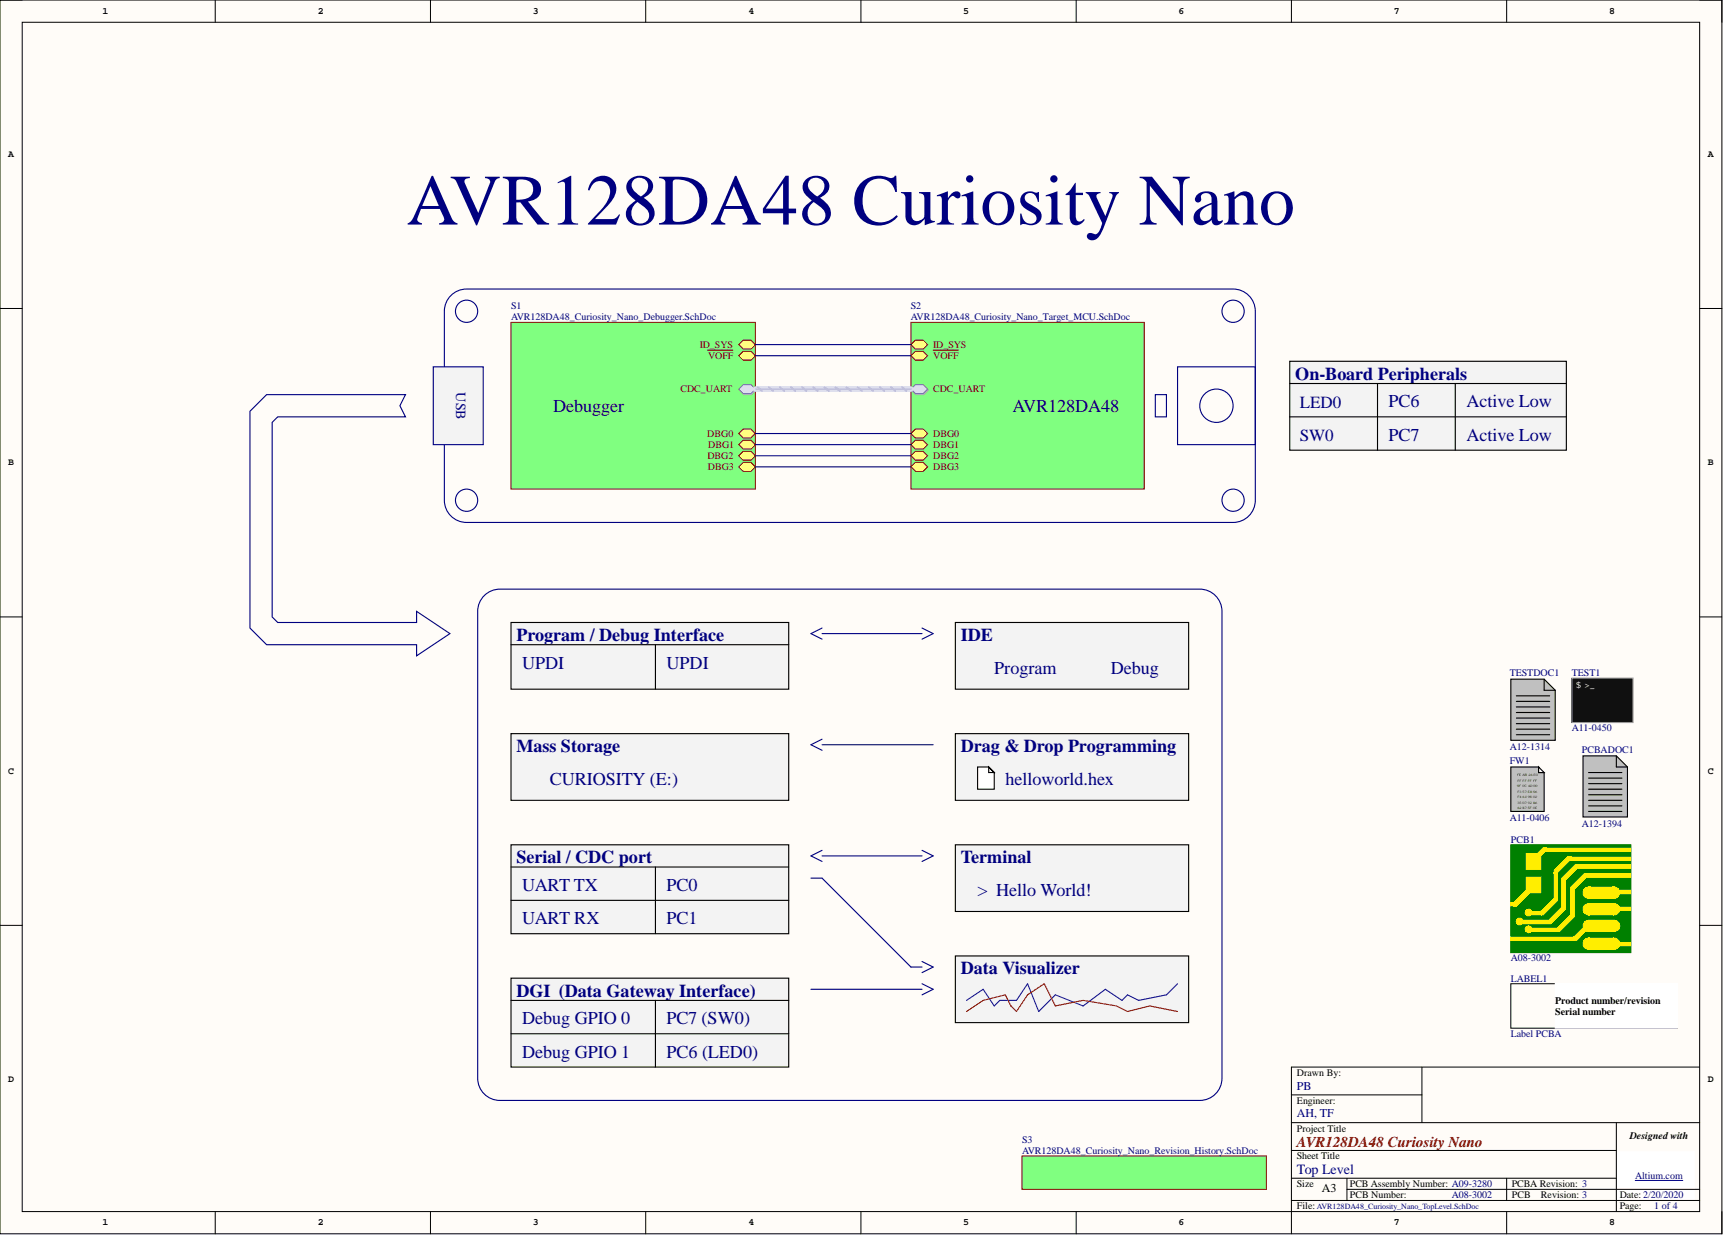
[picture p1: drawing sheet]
<svg xmlns="http://www.w3.org/2000/svg" width="393mm" height="282mm" viewBox="0 0 393 282" stroke-linecap="round" stroke-linejoin="round" font-family="sans-serif">
<path d="M0 0h393.1v281.6h-393.1z" fill-rule="evenodd" fill="#fffcf8"/>
<path d="M0 0h393.1v281.6h-393.1z" fill="none" stroke="#000" stroke-width=".23"/>
<path d="M5.1 5.1h382.9v271.4h-382.9z" fill-rule="evenodd" fill="#fffcf8"/>
<g fill="none" stroke="#000" stroke-width=".23">
<path d="M0 0h5.1M5.1 5.1h382.9v271.4h-382.9zM49.1 0v5.1M98.3 0v5.1M147.4 0v5.1M196.5 0v5.1M245.7 0v5.1M294.8 0v5.1M344 0v5.1M388 0h5.1v5.1M0 70.4h5.1M388 70.4h5.1"/>
<path d="M0 140.8h5.1M388 140.8h5.1M0 211.2h5.1M388 211.2h5.1M49.1 276.5v5.1M98.3 276.5v5.1M147.4 276.5v5.1M196.5 276.5v5.1M245.7 276.5v5.1M294.8 276.5v5.1M344 276.5v5.1M393.1 276.5v5.1"/>
</g>
<path d="M369 262.8h17.8v11.2h-17.8z" fill-rule="evenodd" fill="#fff"/>
<path d="M369 262.8h17.8v11.2h-17.8z" fill="none" stroke="#fff" stroke-width=".23"/>
<path d="M344.9 224.5h38v10.2h-38zM294.8 249.9h29.8M294.8 256.2h93.2M324.6 243.5v12.7M369 256.2v20.3M388 243.5h-93.2v33M294.8 262.6h74.2M294.8 274h93.2M294.8 268.9h74.2M307.5 268.9v5.1M307.5 271.5h80.5M344 268.9v5.1" fill="none" stroke="#000" stroke-width=".23"/>
<path d="M373.3 269.4h10.9" fill="none" stroke="#000080" stroke-width=".23"/>
<path d="M355.1 224.5h27.8v10.2h-27.8z" fill-rule="evenodd" fill="#fff"/>
<path d="M355.1 224.5h27.8v10.2h-27.8z" fill="none" stroke="#fff" stroke-width=".23"/>
<path d="M344.9 192.8h27.4v24.6h-27.4z" fill-rule="evenodd" fill="#008000"/>
<path d="M344.9 192.8h27.4v24.6h-27.4z" fill="none" stroke="#008000" stroke-width=".25"/>
<circle cx="349" cy="212.1" r=".76" fill="#fe0"/>
<circle cx="349" cy="212.1" r=".76" fill="none" stroke="#fe0" stroke-width=".25"/>
<path d="M358.6 203h.8v6h-.8z" fill-rule="evenodd" fill="#fe0"/>
<path d="M358.6 203h.8v6h-.8z" fill="none" stroke="#fe0" stroke-width=".25"/>
<path d="M349.5 211.8h6.1v.8h-6.1z" fill-rule="evenodd" fill="#fe0"/>
<path d="M349.5 211.8h6.1v.8h-6.1z" fill="none" stroke="#fe0" stroke-width=".25"/>
<path d="M358.6 208.8h.8v.5l-3.3 3.3h-.5v-.8z" fill-rule="evenodd" fill="#fe0"/>
<path d="M358.6 208.8h.8v.5l-3.3 3.3h-.5v-.8z" fill="none" stroke="#fe0" stroke-width=".25"/>
<path d="M366.2 203.2h6.1v.8h-6.1z" fill-rule="evenodd" fill="#fe0"/>
<path d="M366.2 203.2h6.1v.8h-6.1z" fill="none" stroke="#fe0" stroke-width=".25"/>
<circle cx="346.9" cy="210.3" r=".76" fill="#fe0"/>
<circle cx="346.9" cy="210.3" r=".76" fill="none" stroke="#fe0" stroke-width=".25"/>
<path d="M356.6 207h.7v.5l-3.3 3.3h-.5v-.7z" fill-rule="evenodd" fill="#fe0"/>
<path d="M356.6 207h.7v.5l-3.3 3.3h-.5v-.7z" fill="none" stroke="#fe0" stroke-width=".25"/>
<path d="M356.6 200.7h.7v6.6h-.7z" fill-rule="evenodd" fill="#fe0"/>
<path d="M356.6 200.7h.7v6.6h-.7z" fill="none" stroke="#fe0" stroke-width=".25"/>
<path d="M344.9 206h1.3v.8h-1.3z" fill-rule="evenodd" fill="#fe0"/>
<path d="M344.9 206h1.3v.8h-1.3z" fill="none" stroke="#fe0" stroke-width=".25"/>
<circle cx="349" cy="208.3" r=".76" fill="#fe0"/>
<circle cx="349" cy="208.3" r=".76" fill="none" stroke="#fe0" stroke-width=".25"/>
<path d="M354.8 205h.8v.5l-3.3 3.3h-.5v-.8z" fill-rule="evenodd" fill="#fe0"/>
<path d="M354.8 205h.8v.5l-3.3 3.3h-.5v-.8z" fill="none" stroke="#fe0" stroke-width=".25"/>
<path d="M354.8 199.2h.8v6h-.8z" fill-rule="evenodd" fill="#fe0"/>
<path d="M354.8 199.2h.8v6h-.8z" fill="none" stroke="#fe0" stroke-width=".25"/>
<path d="M361.6 199.4h.8v.5l-3.3 3.3h-.5v-.8z" fill-rule="evenodd" fill="#fe0"/>
<path d="M361.6 199.4h.8v.5l-3.3 3.3h-.5v-.8z" fill="none" stroke="#fe0" stroke-width=".25"/>
<path d="M359.6 197.4h.8v.5l-3.3 3.3h-.5v-.8z" fill-rule="evenodd" fill="#fe0"/>
<path d="M359.6 197.4h.8v.5l-3.3 3.3h-.5v-.8z" fill="none" stroke="#fe0" stroke-width=".25"/>
<path d="M357.8 195.6h.8v.5l-3.3 3.3h-.5v-.8z" fill-rule="evenodd" fill="#fe0"/>
<path d="M357.8 195.6h.8v.5l-3.3 3.3h-.5v-.8z" fill="none" stroke="#fe0" stroke-width=".25"/>
<path d="M361.9 199.4h10.4v.8h-10.4z" fill-rule="evenodd" fill="#fe0"/>
<path d="M361.9 199.4h10.4v.8h-10.4z" fill="none" stroke="#fe0" stroke-width=".25"/>
<path d="M359.9 197.4h12.4v.7h-12.4z" fill-rule="evenodd" fill="#fe0"/>
<path d="M359.9 197.4h12.4v.7h-12.4z" fill="none" stroke="#fe0" stroke-width=".25"/>
<path d="M357.8 195.6h14.5v.8h-14.5z" fill-rule="evenodd" fill="#fe0"/>
<path d="M357.8 195.6h14.5v.8h-14.5z" fill="none" stroke="#fe0" stroke-width=".25"/>
<circle cx="368.5" cy="203.7" r="1.27" fill="#fe0"/>
<circle cx="368.5" cy="203.7" r="1.27" fill="none" stroke="#fe0" stroke-width=".25"/>
<path d="M362.7 202.4h5.8v2.6h-5.8z" fill-rule="evenodd" fill="#fe0"/>
<path d="M362.7 202.4h5.8v2.6h-5.8z" fill="none" stroke="#fe0" stroke-width=".25"/>
<circle cx="362.7" cy="203.7" r="1.27" fill="#fe0"/>
<circle cx="362.7" cy="203.7" r="1.27" fill="none" stroke="#fe0" stroke-width=".25"/>
<circle cx="368.5" cy="207.5" r="1.27" fill="#fe0"/>
<circle cx="368.5" cy="207.5" r="1.27" fill="none" stroke="#fe0" stroke-width=".25"/>
<path d="M362.7 206.3h5.8v2.5h-5.8z" fill-rule="evenodd" fill="#fe0"/>
<path d="M362.7 206.3h5.8v2.5h-5.8z" fill="none" stroke="#fe0" stroke-width=".25"/>
<circle cx="362.7" cy="207.5" r="1.27" fill="#fe0"/>
<circle cx="362.7" cy="207.5" r="1.27" fill="none" stroke="#fe0" stroke-width=".25"/>
<circle cx="362.7" cy="211.3" r="1.27" fill="#fe0"/>
<circle cx="362.7" cy="211.3" r="1.27" fill="none" stroke="#fe0" stroke-width=".25"/>
<path d="M362.7 210.1h5.8v2.5h-5.8z" fill-rule="evenodd" fill="#fe0"/>
<path d="M362.7 210.1h5.8v2.5h-5.8z" fill="none" stroke="#fe0" stroke-width=".25"/>
<circle cx="368.5" cy="211.3" r="1.27" fill="#fe0"/>
<circle cx="368.5" cy="211.3" r="1.27" fill="none" stroke="#fe0" stroke-width=".25"/>
<path d="M366.2 207h6.1v.8h-6.1z" fill-rule="evenodd" fill="#fe0"/>
<path d="M366.2 207h6.1v.8h-6.1z" fill="none" stroke="#fe0" stroke-width=".25"/>
<path d="M347.7 210.1h6.1v.7h-6.1z" fill-rule="evenodd" fill="#fe0"/>
<path d="M347.7 210.1h6.1v.7h-6.1z" fill="none" stroke="#fe0" stroke-width=".25"/>
<path d="M344.9 213.9h14.5v.7h-14.5z" fill-rule="evenodd" fill="#fe0"/>
<path d="M344.9 213.9h14.5v.7h-14.5z" fill="none" stroke="#fe0" stroke-width=".25"/>
<path d="M362.4 210.8h.8v.5l-3.3 3.3h-.5v-.7z" fill-rule="evenodd" fill="#fe0"/>
<path d="M362.4 210.8h.8v.5l-3.3 3.3h-.5v-.7z" fill="none" stroke="#fe0" stroke-width=".25"/>
<path d="M362.7 214.1h5.8v2.6h-5.8z" fill-rule="evenodd" fill="#fe0"/>
<path d="M362.7 214.1h5.8v2.6h-5.8z" fill="none" stroke="#fe0" stroke-width=".25"/>
<circle cx="362.7" cy="215.4" r="1.27" fill="#fe0"/>
<circle cx="362.7" cy="215.4" r="1.27" fill="none" stroke="#fe0" stroke-width=".25"/>
<circle cx="368.5" cy="215.4" r="1.27" fill="#fe0"/>
<circle cx="368.5" cy="215.4" r="1.27" fill="none" stroke="#fe0" stroke-width=".25"/>
<path d="M366.5 215.1h5.8v.8h-5.8z" fill-rule="evenodd" fill="#fe0"/>
<path d="M366.5 215.1h5.8v.8h-5.8z" fill="none" stroke="#fe0" stroke-width=".25"/>
<path d="M348.5 194.8h3.3v3.6h-3.3z" fill-rule="evenodd" fill="#fe0"/>
<path d="M348.5 194.8h3.3v3.6h-3.3z" fill="none" stroke="#fe0" stroke-width=".25"/>
<path d="M348.5 200.2h3.3v3.5h-3.3z" fill-rule="evenodd" fill="#fe0"/>
<path d="M348.5 200.2h3.3v3.5h-3.3z" fill="none" stroke="#fe0" stroke-width=".25"/>
<path d="M352.3 193.6h.7v.5l-3.3 3.3h-.5v-.8z" fill-rule="evenodd" fill="#fe0"/>
<path d="M352.3 193.6h.7v.5l-3.3 3.3h-.5v-.8z" fill="none" stroke="#fe0" stroke-width=".25"/>
<path d="M352.3 193.6h20v.7h-20z" fill-rule="evenodd" fill="#fe0"/>
<path d="M352.3 193.6h20v.7h-20z" fill="none" stroke="#fe0" stroke-width=".25"/>
<path d="M348.7 203h.8v.5l-3.3 3.3h-.5v-.8z" fill-rule="evenodd" fill="#fe0"/>
<path d="M348.7 203h.8v.5l-3.3 3.3h-.5v-.8z" fill="none" stroke="#fe0" stroke-width=".25"/>
<path d="M348.7 208h3.3v.8h-3.3z" fill-rule="evenodd" fill="#fe0"/>
<path d="M348.7 208h3.3v.8h-3.3z" fill="none" stroke="#fe0" stroke-width=".25"/>
<path d="M361.4 172.5h7.6l2.5 2.6v11.4h-10.1z" fill-rule="evenodd" fill="#c0c0c0"/>
<path d="M361.4 172.5h7.6l2.5 2.6v11.4h-10.1zM362.7 176.3h7.6M362.7 178.9h7.6M362.7 177.6h7.6M369 172.5v2.6h2.5M362.7 180.1h7.6M362.7 181.4h7.6M362.7 182.7h7.6M362.7 183.9h7.6M362.7 185.2h7.6" fill="none" stroke="#000" stroke-width=".25"/>
<path d="M208 73.6h53.2v38h-53.2z" fill-rule="evenodd" fill="#80ff80"/>
<path d="M208 73.6h53.2v38h-53.2z" fill="none" stroke="#800000" stroke-width=".23"/>
<path d="M209 97.9h1.7l1.1 1-1.1 1.1h-1.7l-1-1.1z" fill-rule="evenodd" fill="#ffff80"/>
<path d="M209 97.9h1.7l1.1 1-1.1 1.1h-1.7l-1-1.1z" fill="none" stroke="#800000" stroke-width=".23"/>
<path d="M209.1 88h1.8l1 1.1-1 1h-1.8l-1-1z" fill-rule="evenodd" fill="#bac0ca"/>
<path d="M209.1 88h1.8l1 1.1-1 1h-1.8l-1-1z" fill="none" stroke="#a6acb6" stroke-width=".23"/>
<path d="M209 87.8h1.7l1.1 1-1.1 1h-1.7l-1-1z" fill-rule="evenodd" fill="#d5e4ff"/>
<path d="M209 87.8h1.7l1.1 1-1.1 1h-1.7l-1-1z" fill="none" stroke="#71809b" stroke-width=".23"/>
<path d="M209 100.5h1.7l1.1 1-1.1 1h-1.7l-1-1z" fill-rule="evenodd" fill="#ffff80"/>
<path d="M209 100.5h1.7l1.1 1-1.1 1h-1.7l-1-1z" fill="none" stroke="#800000" stroke-width=".23"/>
<path d="M209 105.5h1.7l1.1 1.1-1.1 1h-1.7l-1-1z" fill-rule="evenodd" fill="#ffff80"/>
<path d="M209 105.5h1.7l1.1 1.1-1.1 1h-1.7l-1-1z" fill="none" stroke="#800000" stroke-width=".23"/>
<path d="M209 103h1.7l1.1 1-1.1 1h-1.7l-1-1z" fill-rule="evenodd" fill="#ffff80"/>
<path d="M209 103h1.7l1.1 1-1.1 1h-1.7l-1-1z" fill="none" stroke="#800000" stroke-width=".23"/>
<path d="M209 80.2h1.7l1.1 1-1.1 1h-1.7l-1-1z" fill-rule="evenodd" fill="#ffff80"/>
<path d="M209 80.2h1.7l1.1 1-1.1 1h-1.7l-1-1z" fill="none" stroke="#800000" stroke-width=".23"/>
<path d="M213 79.9h5.8" fill="none" stroke="#800000" stroke-width=".25"/>
<path d="M209 77.6h1.7l1.1 1.1-1.1 1h-1.7l-1-1z" fill-rule="evenodd" fill="#ffff80"/>
<path d="M209 77.6h1.7l1.1 1.1-1.1 1h-1.7l-1-1z" fill="none" stroke="#800000" stroke-width=".23"/>
<path d="M116.7 73.6h55.8v38h-55.8z" fill-rule="evenodd" fill="#80ff80"/>
<path d="M116.7 73.6h55.8v38h-55.8z" fill="none" stroke="#800000" stroke-width=".23"/>
<path d="M169.8 88h1.8l1 1.1-1 1h-1.8l-1-1z" fill-rule="evenodd" fill="#bac0ca"/>
<path d="M169.8 88h1.8l1 1.1-1 1h-1.8l-1-1z" fill="none" stroke="#a6acb6" stroke-width=".23"/>
<path d="M169.7 87.8h1.7l1.1 1-1.1 1h-1.7l-1.1-1z" fill-rule="evenodd" fill="#d5e4ff"/>
<path d="M169.7 87.8h1.7l1.1 1-1.1 1h-1.7l-1.1-1z" fill="none" stroke="#71809b" stroke-width=".23"/>
<path d="M169.7 103h1.7l1.1 1-1.1 1h-1.7l-1.1-1z" fill-rule="evenodd" fill="#ffff80"/>
<path d="M169.7 103h1.7l1.1 1-1.1 1h-1.7l-1.1-1z" fill="none" stroke="#800000" stroke-width=".23"/>
<path d="M169.7 100.5h1.7l1.1 1-1.1 1h-1.7l-1.1-1z" fill-rule="evenodd" fill="#ffff80"/>
<path d="M169.7 100.5h1.7l1.1 1-1.1 1h-1.7l-1.1-1z" fill="none" stroke="#800000" stroke-width=".23"/>
<path d="M169.7 105.5h1.7l1.1 1.1-1.1 1h-1.7l-1.1-1z" fill-rule="evenodd" fill="#ffff80"/>
<path d="M169.7 105.5h1.7l1.1 1.1-1.1 1h-1.7l-1.1-1z" fill="none" stroke="#800000" stroke-width=".23"/>
<path d="M169.7 97.9h1.7l1.1 1-1.1 1.1h-1.7l-1.1-1.1z" fill-rule="evenodd" fill="#ffff80"/>
<path d="M169.7 97.9h1.7l1.1 1-1.1 1.1h-1.7l-1.1-1.1z" fill="none" stroke="#800000" stroke-width=".23"/>
<path d="M169.7 80.2h1.7l1.1 1-1.1 1h-1.7l-1.1-1z" fill-rule="evenodd" fill="#ffff80"/>
<path d="M169.7 80.2h1.7l1.1 1-1.1 1h-1.7l-1.1-1z" fill="none" stroke="#800000" stroke-width=".23"/>
<path d="M161.5 79.9h5.8" fill="none" stroke="#800000" stroke-width=".25"/>
<path d="M169.7 77.6h1.7l1.1 1.1-1.1 1h-1.7l-1.1-1z" fill-rule="evenodd" fill="#ffff80"/>
<path d="M169.7 77.6h1.7l1.1 1.1-1.1 1h-1.7l-1.1-1z" fill="none" stroke="#800000" stroke-width=".23"/>
<path d="M344.9 175.1h6.3v1.2h1.3v8.9h-7.6z" fill-rule="evenodd" fill="#c0c0c0"/>
<path d="M344.9 175.1h6.3v1.2h1.3v8.9h-7.6z" fill="none" stroke="#000" stroke-width=".25"/>
<path d="M351.2 175.1l1.3 1.2h-1.3z" fill="#fff"/>
<path d="M351.2 175.1l1.3 1.2h-1.3z" fill="none" stroke="#000" stroke-width=".25"/>
<path d="M358.9 154.8h13.9v10.1h-13.9z" fill-rule="evenodd" fill="#101010"/>
<path d="M358.9 154.8h13.9v10.1h-13.9z" fill="none" stroke="#a0a0a0" stroke-width=".25"/>
<path d="M172.5 98.9h35.5M172.5 101.5h35.5M172.5 104h35.5M172.5 106.6h35.5" fill="none" stroke="#000080" stroke-width=".25"/>
<path d="M172.5 88.8h35.5" fill="none" stroke="#cbdaff" stroke-width="1.3"/>
<g fill="none" stroke="#adbce7" stroke-width=".38">
<path d="M173 88.4l1 .8M175.5 88.4l1 .8M178 88.4l1 .8M180.6 88.4l1 .8M183.1 88.4l1 .8M185.6 88.4l1.1 .8M188.2 88.4l1 .8M190.7 88.4l1 .8M193.2 88.4l1.1 .8M195.8 88.4l1 .8M198.3 88.4l1 .8M200.9 88.4l1 .8"/>
<path d="M203.4 88.4l1 .8M205.9 88.4l1 .8"/>
</g>
<path d="M172.5 88.8h35.5" fill="none" stroke="#adbce7" stroke-width=".25"/>
<path d="M344.9 155h7.6l2.6 2.5v11.5h-10.2z" fill-rule="evenodd" fill="#c0c0c0"/>
<path d="M344.9 155h7.6l2.6 2.5v11.5h-10.2zM346.2 158.8h7.6M352.5 155v2.5h2.6M346.2 161.4h7.6M346.2 160.1h7.6M346.2 162.6h7.6M346.2 163.9h7.6M346.2 165.2h7.6M346.2 166.4h7.6M346.2 167.7h7.6" fill="none" stroke="#000" stroke-width=".25"/>
<path d="M233.3 263.8h55.8v7.7h-55.8z" fill-rule="evenodd" fill="#80ff80"/>
<path d="M233.3 263.8h55.8v7.7h-55.8z" fill="none" stroke="#800000" stroke-width=".23"/>
<g fill="none" stroke="#000080" stroke-width=".25">
<path d="M103.2 67.2a5.1 5.1 0 0 1 3.3-1.2h175a5.1 5.1 0 0 1 5.1 5v43.2a5.1 5.1 0 0 1-5.1 5h-175a5.1 5.1 0 0 1-5.1-5v-43.2a5.1 5.1 0 0 1 1.8-3.8zM172.5 78.7h35.5M172.5 81.2h35.5M110.9 135.7a5.1 5.1 0 0 1 3.2-1.2h159.8a5.1 5.1 0 0 1 5.1 5v106.6a5.1 5.1 0 0 1-5.1 5.1h-159.8a5.1 5.1 0 0 1-5-5.1v-106.6a5.1 5.1 0 0 1 1.8-3.8z"/>
<circle cx="281.5" cy="71" r="2.54"/>
<circle cx="281.5" cy="114.2" r="2.54"/>
</g>
<path d="M98.9 83.7h11.4v17.8h-11.4z" fill-rule="evenodd" fill="#f3f3f3"/>
<g fill="none" stroke="#000080" stroke-width=".25">
<path d="M98.9 83.7h11.4v17.8h-11.4z"/>
<circle cx="106.5" cy="71" r="2.54"/>
<circle cx="106.5" cy="114.2" r="2.54"/>
</g>
<path d="M218.1 218.2h53.3v15.2h-53.3z" fill-rule="evenodd" fill="#f3f3f3"/>
<path d="M218.1 218.2h53.3v15.2h-53.3z" fill="none" stroke="#000" stroke-width=".25"/>
<path d="M218.1 192.8h53.3v15.2h-53.3z" fill-rule="evenodd" fill="#f3f3f3"/>
<path d="M218.1 192.8h53.3v15.2h-53.3z" fill="none" stroke="#000" stroke-width=".25"/>
<path d="M218.1 167.4h53.3v15.3h-53.3z" fill-rule="evenodd" fill="#f3f3f3"/>
<path d="M218.1 167.4h53.3v15.3h-53.3z" fill="none" stroke="#000" stroke-width=".25"/>
<path d="M218.1 142.1h53.3v15.2h-53.3z" fill-rule="evenodd" fill="#f3f3f3"/>
<path d="M218.1 142.1h53.3v15.2h-53.3z" fill="none" stroke="#000" stroke-width=".25"/>
<path d="M116.7 142.1h63.4v15.2h-63.4z" fill-rule="evenodd" fill="#f3f3f3"/>
<path d="M116.7 142.1h63.4v15.2h-63.4z" fill="none" stroke="#000" stroke-width=".25"/>
<path d="M116.7 223.3h63.4v20.2h-63.4z" fill-rule="evenodd" fill="#f3f3f3"/>
<path d="M116.7 223.3h63.4v20.2h-63.4z" fill="none" stroke="#000" stroke-width=".25"/>
<path d="M116.7 192.8h63.4v20.3h-63.4z" fill-rule="evenodd" fill="#f3f3f3"/>
<path d="M116.7 192.8h63.4v20.3h-63.4z" fill="none" stroke="#000" stroke-width=".25"/>
<path d="M116.7 167.4h63.4v15.3h-63.4z" fill-rule="evenodd" fill="#f3f3f3"/>
<path d="M116.7 167.4h63.4v15.3h-63.4zM116.7 197.9h63.4M149.6 197.9v15.2M116.7 205.5h63.4M116.7 228.3h63.4M149.6 228.3v15.2" fill="none" stroke="#000" stroke-width=".25"/>
<path d="M268.8 224.5l-2.5 2.6-6.4 1.2-2.5-1.2-1.3 1.2-3.8-2.5-5 3.8-6.4-2.5-3.8 3.8-2.5-6.4-2.5 3.8h-3.9l-1.2 1.3-2.6-3.8-3.8 2.5" fill="none" stroke="#00f" stroke-width=".25"/>
<path d="M220.6 230.9l3.8-2.6 5.1-1.2 1.3 2.5 1.3 1.3 2.5-3.8 3.8-2.6 2.5 5.1 6.4-1.3 7.6 1.3 2.5 1.3 5.1-1.3 6.3 1.3" fill="none" stroke="#f00" stroke-width=".25"/>
<path d="M223.2 175.1h2.5l1.3 1.2h-1.3v-1.2l1.3 1.2v3.8h-3.8z" fill-rule="evenodd" fill="#fff"/>
<path d="M116.7 147.1h63.4M149.6 147.1v10.2M223.2 175.1h2.5l1.3 1.2h-1.3v-1.2l1.3 1.2v3.8h-3.8zM116.7 235.9h63.4" fill="none" stroke="#000" stroke-width=".25"/>
<g fill="none" stroke="#000080" stroke-width=".25">
<path d="M60.9 90.1h31.7l-1.3 2.5 1.3 2.5h-29.2l-1.3 1.3v44.4l1.3 1.3h31.7v-2.6l7.6 5.1-7.6 5.1v-2.6h-34.2l-3.8-3.8v-49.4zM263.8 90.1h2.5v5h-2.5zM268.8 83.7h17.8v17.8h-17.8zM187.7 144.6h22.8M187.7 143.3l-2.6 1.3 2.6 1.3M210.5 143.3l2.5 1.3-2.5 1.3M187.7 170h25.3M187.7 168.7l-2.6 1.3 2.6 1.2M187.7 195.3h22.8M187.7 194.1l-2.6 1.2 2.6 1.3M210.5 194.1l2.5 1.2-2.5 1.3M185.1 200.4h2.6l20.3 20.3h2.5"/>
<path d="M210.5 219.4l2.5 1.3-2.5 1.3M185.1 225.8h25.4M210.5 224.5l2.5 1.3-2.5 1.3"/>
<circle cx="277.7" cy="92.6" r="3.8"/>
</g>
<path d="M294.4 82.5h63.2v20.3h-63.2z" fill-rule="evenodd" fill="#f3f3f3"/>
<path d="M294.4 82.5h63.2v20.3h-63.2zM294.4 87.5h63.2M294.4 95.1h63.2M314.5 87.5v15.3M332.2 87.5v15.3" fill="none" stroke="#000" stroke-width=".25"/>
<text font-size="16.5" fill="#000080" x="92.8" y="51.3">AVR128DA48 Curiosity Nano</text>
<g font-size="4.1" fill="#000080">
<text x="295.7" y="86.6">On-Board Peripherals</text>
<text x="126.3" y="94">Debugger</text>
<text x="231.1" y="94">AVR128DA48</text>
<text x="317" y="93">PC6</text>
<text x="334.8" y="93">Active Low</text>
<text x="317" y="100.6">PC7</text>
<text x="334.8" y="100.6">Active Low</text>
<text x="117.9" y="146.3">Program / Debug Interface</text>
<text x="219.4" y="146.3">IDE</text>
<text x="119.2" y="152.6">UPDI</text>
<text x="152.2" y="152.6">UPDI</text>
<text x="227" y="153.9">Program</text>
<text x="253.6" y="153.9">Debug</text>
<text x="117.9" y="171.6">Mass Storage</text>
<text x="219.4" y="171.6">Drag &amp; Drop Programming</text>
<text x="125.5" y="179.2">CURIOSITY (E:)</text>
<text x="229.5" y="179.2">helloworld.hex</text>
<text x="117.9" y="197">Serial / CDC port</text>
<text x="219.4" y="197">Terminal</text>
<text x="119.2" y="203.3">UART TX</text>
<text x="152.2" y="203.3">PC0</text>
<text x="223.2" y="204.6">&gt; Hello World!</text>
<text x="119.2" y="210.9">UART RX</text>
<text x="152.2" y="210.9">PC1</text>
<text x="117.9" y="227.4">DGI (Data Gateway Interface)</text>
<text x="219.4" y="222.4">Data Visualizer</text>
<text x="119.2" y="233.8">Debug GPIO 0</text>
<text x="152.2" y="233.8">PC7 (SW0)</text>
<text x="119.2" y="241.4">Debug GPIO 1</text>
<text x="152.2" y="241.4">PC6 (LED0)</text>
</g>
<g font-size="3.9" fill="#000080">
<text x="296.7" y="93">LED0</text>
<text x="296.7" y="100.6">SW0</text>
</g>
<text font-size="3.4" fill="#800000" x="296.1" y="261.8">AVR128DA48 Curiosity Nano</text>
<g font-size="3.2" fill="#000080">
<text x="104.1" y="89.6" transform="rotate(90 104.1 89.6)">USB</text>
<text x="296.1" y="268">Top Level</text>
</g>
<g font-size="2.7" fill="#000080">
<text x="296.1" y="248.7">PB</text>
<text x="296.1" y="254.9">AH, TF</text>
</g>
<text font-size="2.7" x="301.8" y="272.1">A3</text>
<g font-size="2.3" fill="#000080">
<text x="116.7" y="70.5">S1</text>
<text x="208" y="70.5">S2</text>
<text x="116.7" y="73.1">AVR128DA48_Curiosity_Nano_Debugger.SchDoc</text>
<text x="208" y="73.1">AVR128DA48_Curiosity_Nano_Target_MCU.SchDoc</text>
<text x="344.7" y="154.2">TESTDOC1</text>
<text x="358.9" y="154.2">TEST1</text>
<text x="358.9" y="166.9">A11-0450</text>
<text x="344.7" y="171.2">A12-1314</text>
<text x="361.1" y="171.8">PCBADOC1</text>
<text x="344.7" y="174.3">FW1</text>
<text x="344.7" y="187.5">A11-0406</text>
<text x="361.1" y="188.8">A12-1394</text>
<text x="344.9" y="192.3">PCB1</text>
<text x="344.9" y="219.4">A08-3002</text>
<text x="344.9" y="224">LABEL1</text>
<text x="344.9" y="236.7">Label PCBA</text>
<text x="233.3" y="260.8">S3</text>
<text x="233.3" y="263.3">AVR128DA48_Curiosity_Nano_Revision_History.SchDoc</text>
<text x="373.3" y="269.2">Altium.com</text>
<text x="331.5" y="273.5">A08-3002</text>
<text x="377.7" y="276">1 of 4</text>
</g>
<g font-size="2.3" fill="#800000">
<text x="159.7" y="79.4">ID_SYS</text>
<text x="161.6" y="81.9">VOFF</text>
<text x="213" y="81.9">VOFF</text>
<text x="213" y="79.4">ID_SYS</text>
<text x="155.3" y="89.6">CDC_UART</text>
<text x="213" y="89.6">CDC_UART</text>
<text x="161.5" y="99.7">DBG0</text>
<text x="213" y="99.7">DBG0</text>
<text x="161.5" y="104.8">DBG2</text>
<text x="161.6" y="107.3">DBG3</text>
<text x="161.7" y="102.2">DBG1</text>
<text x="213" y="102.2">DBG1</text>
<text x="213" y="107.3">DBG3</text>
<text x="213" y="104.8">DBG2</text>
</g>
<g font-size="2.3">
<text x="355.1" y="229.1">Product number/revision</text>
<text x="355.1" y="231.6">Serial number</text>
<text x="296.1" y="245.6">Drawn By:</text>
<text x="296.1" y="251.9">Engineer:</text>
<text x="296.1" y="258.3">Project Title</text>
<text x="372" y="260">Designed with</text>
<text x="296.1" y="264.6">Sheet Title</text>
<text x="296.1" y="270.9">Size</text>
<text x="308.2" y="270.9">PCB Assembly Number: A09-3280</text>
<text x="308.2" y="273.5">PCB Number:</text>
<text x="345.2" y="270.9">PCBA Revision: 3</text>
<text x="345.2" y="273.5">PCB</text>
<text x="351.8" y="273.5">Revision: 3</text>
<text x="369.8" y="273.5">Date:2/20/2020</text>
<text x="296.1" y="276">File:</text>
<text x="369.8" y="276">Page:</text>
</g>
<g font-size="2.2">
<text x="23.4" y="3.1">1</text>
<text x="72.6" y="3.1">2</text>
<text x="121.6" y="3.1">3</text>
<text x="170.8" y="3.1">4</text>
<text x="219.9" y="3.1">5</text>
<text x="269" y="3.1">6</text>
<text x="318.2" y="3.1">7</text>
<text x="367.4" y="3.1">8</text>
<text x="1.9" y="35.8">A</text>
<text x="389.9" y="35.8">A</text>
<text x="1.9" y="106.2">B</text>
<text x="389.9" y="106.2">B</text>
<text x="1.9" y="176.6">C</text>
<text x="389.9" y="176.6">C</text>
<text x="1.9" y="247">D</text>
<text x="389.9" y="247">D</text>
<text x="23.4" y="279.7">1</text>
<text x="72.6" y="279.7">2</text>
<text x="121.6" y="279.7">3</text>
<text x="170.8" y="279.7">4</text>
<text x="219.9" y="279.7">5</text>
<text x="269" y="279.7">6</text>
<text x="318.2" y="279.7">7</text>
<text x="367.4" y="279.7">8</text>
</g>
<text font-size="2" fill="#fff" x="359.7" y="157.1">$ &gt;_</text>
<text font-size="1.8" fill="#000080" x="300.7" y="275.9">AVR128DA48_Curiosity_Nano_TopLevel.SchDoc</text>
<g font-size=".7" fill="#101010">
<text x="346.3" y="177.1">FE AB 26 E0</text>
<text x="346.4" y="179.7">9F 0C 4D 00</text>
<text x="346.4" y="178.4">FF FF FF FF</text>
<text x="346.4" y="180.9">F3</text>
<text x="346.4" y="182.2">F4</text>
<text x="346.4" y="183.5">35</text>
<text x="346.4" y="184.7">62</text>
<text x="347.6" y="180.9">57 E8</text>
<text x="347.6" y="182.2">64</text>
<text x="347.6" y="183.5">07</text>
<text x="347.6" y="184.7">87</text>
<text x="348.8" y="182.2">98</text>
<text x="348.8" y="183.5">92</text>
<text x="348.8" y="184.7">5F 0E</text>
<text x="350" y="182.2">02</text>
<text x="350" y="183.5">86</text>
<text x="350" y="180.9">96</text>
</g>
</svg>
